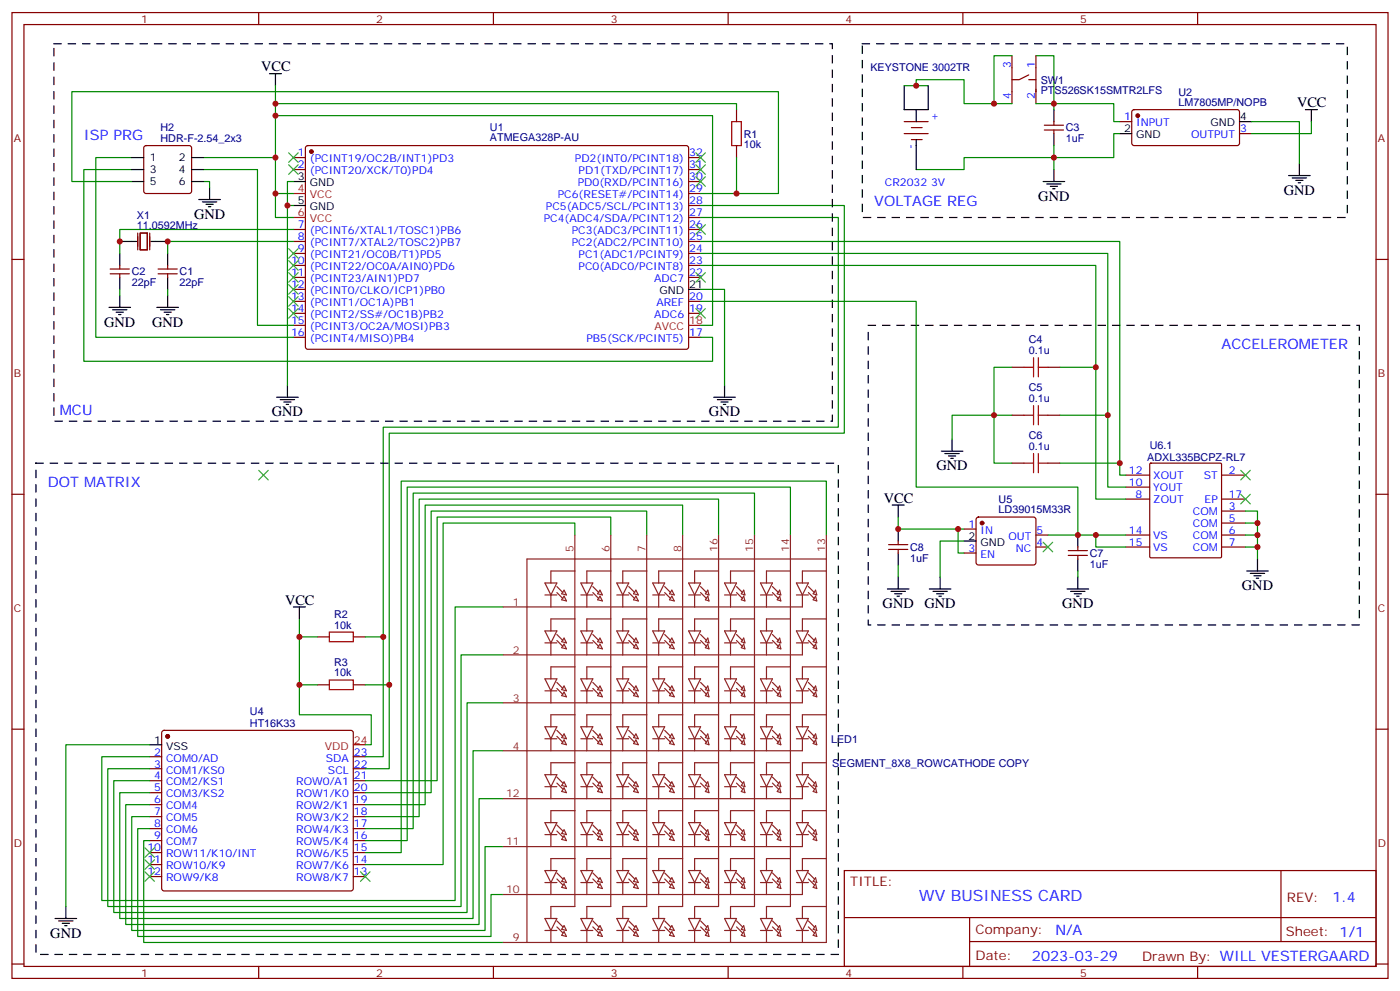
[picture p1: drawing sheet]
<svg xmlns="http://www.w3.org/2000/svg" width="412mm" height="292mm" viewBox="0 0 412 292" stroke-linecap="round" stroke-linejoin="round" font-family="sans-serif">
<g fill="none" stroke="#870000" stroke-width=".35">
<path d="M3.5 3.7h405.4v284.3h-405.4zM7.1 7.2h398.2v277.3h-398.2zM76.2 3.7v3.5M145.3 3.7v3.5M214.5 3.7v3.5M283.6 3.7v3.5M298.1 16.4v14.1M305.2 16.4v14.1M352.8 3.7v3.5M217 32.3v3.5M266.3 35.8h7.1M266.3 39.3h7.1"/>
<path d="M268.5 37.6h3.1M303 22l-2.8 1.5h-2.1M303 23.5h2.2M307.6 38.3h5.7M307.6 36.9h5.7M310.4 35.8v1.1M310.4 38.3v1M329.8 35.8h3.6M333.6 32.5l.5-.2h30.6l.4 .7v9.4l-.7 .5-30.6-.1-.4-.6v-9.2zM365.1 39.3h3.6M42.6 43.1l.4-.2h12.7l.5 .2 .2 .5v12.7l-.2 .5-.5 .2h-12.7l-.5-.3-.2-.4v-12.7zM86.4 46.4h3.6"/>
<path d="M86.4 49.9h3.6M90.2 43.1l.5-.2h111.7l.4 .7v58.8l-.7 .4h-111.7l-.4-.7v-58.5zM202.8 46.4h3.6M202.8 49.9h3.6M202.8 57h3.6M202.8 53.4h3.6M217 42.9v3.5M268.5 41.1h3.1M3.5 76.4h3.6M32.5 79.2h5.6M35.3 78.1v1.1M40.6 68.6v5"/>
<path d="M41.3 68.6h2.1v5h-2.1zM44.1 68.6v5M46.6 79.2h5.6M49.4 78.1v1.1M86.4 67.6h3.6M86.4 71.1h3.6M86.4 74.6h3.6M86.4 78.1h3.6M202.8 67.6h3.6M202.8 71.1h3.6M202.8 74.6h3.6M202.8 78.1h3.6"/>
<path d="M202.8 64h3.6M202.8 60.5h3.6M405.3 76.4h3.6M32.5 80.6h5.6M35.3 80.6v1.1M46.6 80.6h5.6M49.4 80.6v1.1M86.4 81.7h3.6M86.4 85.2h3.6M86.4 88.7h3.6M86.4 92.3h3.6M86.4 95.8h3.6"/>
<path d="M86.4 99.3h3.6M202.8 81.7h3.6M202.8 88.7h3.6M202.8 92.3h3.6M202.8 99.3h3.6M298.1 108.1h3.5M308.7 108.1h3.5M298.1 122.2h3.5M298.1 136.3h3.5M308.7 122.2h3.5M308.7 136.3h3.5M331.6 139.9h7.1"/>
<path d="M338.7 136.5l.3-.2h20.5l.3 .2v27.4l-.2 .3h-20.6l-.3-.2zM359.8 139.9h7.1M3.5 145.5h3.6M264.6 159.3v1M284 155.8h3.5M287.7 152.4l.5-.2h16.2l.5 .2 .3 .5v12.7l-.3 .5-.5 .2h-16.2l-.5-.2-.2-.5v-12.7zM305.2 157.5h3.5M331.6 157.5h7.1M331.6 146.9h7.1M331.6 143.4h7.1M359.8 157.5h7.1M359.8 150.5h7.1"/>
<path d="M359.8 154h7.1M359.8 146.9h7.1M405.3 145.5h3.6M261.8 161.7h5.6M261.8 160.3h5.6M264.6 161.7v1.1M284 162.8h3.5M305.2 161h3.5M314.7 163.5h5.6M314.7 162.1h5.6M317.5 161v1.1M317.5 163.5v1.1"/>
<path d="M331.6 161h7.1M359.8 161h7.1M93.5 187.5h3.5M104.1 187.5h3.5M3.5 214.7h3.6M47.9 215.2l.4-.2h55.1l.5 .2 .2 .5v45.9l-.3 .5-.4 .2h-55.1l-.5-.2-.2-.5v-45.9zM93.5 201.6h3.5M104.1 201.6h3.5M405.3 214.7h3.6M44.1 222.8h3.5M44.1 226.3h3.5M44.1 229.8h3.5"/>
<path d="M44.1 233.4h3.5M44.1 236.9h3.5M104.1 222.8h3.5M104.1 226.3h3.5M104.1 229.8h3.5M104.1 233.4h3.5M104.1 236.9h3.5M44.1 240.4h3.5M44.1 243.9h3.5M44.1 247.5h3.5M44.1 251h3.5M44.1 254.5h3.5"/>
<path d="M44.1 258.1h3.5M104.1 240.4h3.5M104.1 243.9h3.5M104.1 247.5h3.5M104.1 251h3.5M104.1 254.5h3.5M104.1 258.1h3.5M248.7 256.3h156.6v28.2h-156.6zM377.3 256.3v20.9M248.7 270.1h156.5M285.6 277.2h119.6M285.6 270.1v14.2"/>
<path d="M3.5 283.8h3.6M76.2 284.5v3.5M145.3 284.5v3.5M214.5 284.5v3.5M283.6 284.5v3.5M352.8 284.5v3.5M405.3 283.8h3.6"/>
</g>
<g fill="#870000" stroke="#870000" stroke-width=".35">
<circle cx="91.7" cy="44.6" r=".53"/>
<circle cx="335.1" cy="34" r=".53"/>
<circle cx="49.4" cy="216.8" r=".53"/>
<circle cx="289.3" cy="154" r=".53"/>
</g>
<g fill="none" stroke="#000" stroke-width=".35">
<path d="M79.4 21.7h3.5M81.1 21.7v3.5M266.3 25.2v7.1h7.1v-7.1M269.9 32.3v3.5M310.4 32.3v3.5M310.4 39.3v3.6M329.8 39.3h3.6M365.1 35.8h3.6M384.5 32.3h3.6M386.3 32.3v3.5M38.8 53.4h3.5M38.8 46.4h3.5"/>
<path d="M38.8 49.9h3.5M56.4 53.4h3.6M56.4 46.4h3.6M56.4 49.9h3.6M58.6 58.7h6.3M59.6 59.4h4.3M61.7 55.2v3.5M86.4 53.4h3.6M269.9 41.1v8.8M307.3 53.4h6.3M308.3 54.2h4.3M309.4 54.9h2.1"/>
<path d="M310.1 55.6h.7M310.4 49.9v3.5M379.6 51.7h6.3M380.6 52.4h4.3M381.7 53.1h2.1M382.4 53.8h.7M382.8 48.2v3.5M35.3 74.6v3.5M35.3 71.1h4.9M44.4 71.1h5M49.4 74.6v3.5M60.7 60.1h2.1"/>
<path d="M61.4 60.9h.7M86.4 60.5h3.6M32.1 90.5h6.4M33.2 91.2h4.2M34.2 91.9h2.1M34.9 92.6h.7M35.3 81.7v3.5M35.3 87v3.5M46.2 90.5h6.4M47.3 91.2h4.2M48.3 91.9h2.1M49 92.6h.7"/>
<path d="M49.4 81.7v3.5M49.4 87v3.5M202.8 85.2h3.6M81.5 116.9h6.3M82.5 117.7h4.3M83.6 118.4h2.1M84.3 119.1h.7M84.7 113.4v3.5M210.3 116.9h6.3M211.3 117.7h4.2M212.4 118.4h2.1M213.1 119.1h.7"/>
<path d="M213.4 113.4v3.5M277.3 132.8h6.3M278.3 133.5h4.3M279.4 134.2h2.1M280.1 134.9h.7M280.5 129.3v3.5M262.8 148.7h3.5M264.6 148.7v3.5M264.6 155.8v3.5M284 159.3h3.5M317.5 157.5v3.5M86.4 178.7h3.6"/>
<path d="M88.2 178.7v3.5M261.4 173.4h6.4M262.5 174.1h4.2M263.5 174.8h2.1M264.2 175.5h.7M264.6 162.8v3.5M264.6 169.9v3.5M273.8 173.4h6.3M274.8 174.1h4.2M275.9 174.8h2.1M276.6 175.5h.7M276.9 169.9v3.5"/>
<path d="M314.3 173.4h6.4M315.4 174.1h4.2M316.4 174.8h2.2M317.1 175.5h.8M317.5 164.6v3.5M317.5 169.9v3.5M367.2 168.1h6.4M368.3 168.8h4.2M369.4 169.5h2.1M370.1 170.2h.7M370.4 164.6v3.5M44.1 219.3h3.5"/>
<path d="M16.2 270.4h6.4M17.3 271.1h4.2M18.3 271.8h2.2M19 272.5h.8M19.4 266.9v3.5"/>
</g>
<path d="M86.4 57h3.6M86.4 64h3.6M202.8 95.8h3.6M104.1 219.3h3.5" fill="none" stroke="#f00" stroke-width=".35"/>
<g fill="none" stroke="#008700" stroke-width=".35">
<path d="M298.1 16.4h-5.3v14.1h-8.8v-7h-14.1v1.7h3.5M305.2 16.4h5.2v14.1h17.7v5.3h1.7M81.1 25.2v21.2h-21.1M81.1 34h128.8v61.8h-3.5M81.1 30.5h135.9v1.8M266.3 25.2h3.6M292.8 30.5h5.3M305.2 30.5h5.2v1.8M329.8 39.3h-1.7v7.1h-17.7v3.5M368.7 35.8h14.1v12.4M386.3 35.8v3.5h-17.6M38.8 46.4h-10.6v52.9h58.2"/>
<path d="M38.8 49.9h-14.1v56.5h185.2v-7.1h-3.5M38.8 53.4h-17.6v-26.4h208.1v30h-12.3M60 53.4h1.7v1.8M60 49.9h15.8v45.9h10.6M81.1 46.4v17.6h5.3M81.1 57h5.3M86.4 53.4h-1.7v7.1M217 46.4v10.6h-10.6M310.4 42.9v3.5h-26.4v3.5h-14.1M86.4 67.6h-51.1v7M86.4 60.5h-1.7v52.9M86.4 71.1h-37v3.5"/>
<path d="M206.4 64h40.5v61.8h-134v97h-5.3M206.4 60.5h42.3v67h-134v98.8h-7.1M206.4 71.1h123.4v68.8h1.8M206.4 74.6h119.9v68.8h5.3M206.4 78.1h116.4v68.8h8.8M35.3 85.2v1.8M49.4 85.2v1.8M206.4 88.7h63.5v54.7h47.6v14.1M206.4 85.2h7v28.2M298.1 108.1h-5.3v14.1h-12.3v7.1M312.2 108.1h10.6M298.1 122.2h-5.3v14.1h5.3"/>
<path d="M312.2 122.2h14.1M312.2 136.3h17.6M169.3 157.5v-3.5h-38.8v100.5h-22.9M179.9 157.5v-5.3h-51.1v77.6h-21.2M190.5 157.5v-7h-63.5v82.9h-19.4M201.1 157.5v-8.8h-75.9v88.2h-17.6M211.7 157.5v-10.6h-88.2v93.5h-15.9M222.2 157.5v-12.3h-100.5v98.7h-14.1M232.8 157.5v-14.1h-112.9v104.1h-12.3M243.4 157.5v-15.9h-125.2v109.4h-10.6M264.6 152.2v3.6h19.4M282.2 155.8v7h1.8"/>
<path d="M284 159.3h-7.1v10.6M308.7 157.5h22.9M322.8 157.5v3.5h8.8M366.9 150.5h3.5v14.1M366.9 157.5h3.5M366.9 154h3.5M148.2 178.7h-14.1v86.4h-104.1v-42.3h14.1M264.6 166.3v3.6M317.5 168.1v1.8M366.9 161h3.5M88.2 182.2v28.2h21.2v8.9h-1.8M88.2 187.5h5.3"/>
<path d="M107.6 187.5h5.3M148.2 192.8h-12.4v74.1h-104.1v-40.6h12.4M44.1 219.3h-24.7v47.6M88.2 201.6h5.3M107.6 201.6h7.1M148.2 206.9h-10.6v61.7h-104.1v-38.8h10.6M148.2 235.1h-7.1v37.1h-104.1v-35.3h7.1M148.2 221h-8.9v49.4h-104v-37h8.8M44.1 247.5h-1.8v30h105.9M44.1 243.9h-3.5v31.8h104v-12.4h3.6M44.1 240.4h-5.3v33.5h104.1v-24.7h5.3"/>
</g>
<g fill="none" stroke="#a10000" stroke-width=".35">
<path d="M215.5 35.8h2.9v7.1h-2.9zM301.6 108.1h2.8M304.4 105.3v5.6M304.4 119.4v5.7M305.9 108.1h2.8M305.9 105.3v5.6M305.9 119.4v5.7M301.6 122.2h2.8M301.6 136.3h2.8M304.4 133.5v5.7M305.9 133.5v5.7M305.9 122.2h2.8"/>
<path d="M305.9 136.3h2.8M97 186.1h7.1v2.8h-7.1zM97 200.2h7.1v2.8h-7.1z"/>
</g>
<g fill="none" stroke="#3c3" stroke-width=".35">
<path d="M85 45l2.8 2.8M85 48.5l2.8 2.8M87.8 45l-2.8 2.8M87.8 48.5l-2.8 2.8M205 52l2.8 2.9M205 48.5l2.8 2.8M205 45l2.8 2.8M207.8 52l-2.8 2.9M207.8 48.5l-2.8 2.8M207.8 45l-2.8 2.8M85 73.2l2.8 2.8M85 76.7l2.8 2.9"/>
<path d="M87.8 73.2l-2.8 2.8M87.8 76.7l-2.8 2.9M205 66.1l2.8 2.9M207.8 66.1l-2.8 2.9M85 80.3l2.8 2.8M85 83.8l2.8 2.8M85 87.3l2.8 2.8M85 90.8l2.8 2.9M87.8 80.3l-2.8 2.8M87.8 83.8l-2.8 2.8M87.8 87.3l-2.8 2.8M87.8 90.8l-2.8 2.9"/>
<path d="M205 80.3l2.8 2.8M205 90.8l2.8 2.9M207.8 80.3l-2.8 2.8M207.8 90.8l-2.8 2.9M76.2 138.5l2.8 2.8M79 138.5l-2.8 2.8M365.5 138.5l2.8 2.8M368.3 138.5l-2.8 2.8M307.3 159.6l2.8 2.9M310.1 159.6l-2.8 2.9M365.5 145.5l2.8 2.8M368.3 145.5l-2.8 2.8"/>
<path d="M42.7 249.6l2.8 2.8M42.7 253.1l2.8 2.8M42.7 256.6l2.8 2.9M45.5 249.6l-2.8 2.8M45.5 253.1l-2.8 2.8M45.5 256.6l-2.8 2.9M106.2 256.6l2.8 2.9M109 256.6l-2.8 2.9"/>
</g>
<path d="M15.9 12.9h229.3v111.1h-229.3zM254 12.9h142.9v51.1h-142.9zM255.8 95.8h144.6v88.2h-144.6zM10.6 136.3h236.3v144.7h-236.3z" fill="none" stroke="#000" stroke-width=".35" stroke-dasharray="2.1 2.1"/>
<g fill="none" stroke="#8c2424" stroke-width=".35">
<path d="M169.3 157.5v109.4h-7v3.5M179.9 157.5v109.4h-7v3.5M190.5 157.5v109.4h-7.1v3.5M201.1 157.5v109.4h-7.1v3.5M211.7 157.5v109.4h-7.1v3.5M222.2 157.5v109.4h-7v3.5M232.8 157.5v109.4h-7v3.5M243.4 157.5v120h-95.2M160.5 171.6h3.5l-1.7 3.6zM160.5 175.2h3.5M162.3 175.2v3.5M164 174.4l1.8 1.8"/>
<path d="M164 172.7l1.8 1.7M166.2 173.7l.7 1.5-1.4-.4zM166.2 175.5l.7 1.4-1.4-.3zM169.3 168.1h-7v3.5M171.1 171.6h3.5l-1.7 3.6zM171.1 175.2h3.5M172.9 175.2v3.5M174.6 174.4l1.8 1.8M174.6 172.7l1.8 1.7M176.7 175.5l.7 1.4-1.4-.3zM176.7 173.7l.7 1.5-1.4-.4zM179.9 168.1h-7v3.5"/>
<path d="M181.7 171.6h3.5l-1.8 3.6zM181.7 175.2h3.5M183.4 175.2v3.5M185.2 174.4l1.8 1.8M185.2 172.7l1.8 1.7M187.3 173.7l.7 1.5-1.4-.4zM187.3 175.5l.7 1.4-1.4-.3zM190.5 168.1h-7.1v3.5M192.3 171.6h3.5l-1.8 3.6zM192.3 175.2h3.5M194 175.2v3.5M195.8 174.4l1.8 1.8"/>
<path d="M195.8 172.7l1.8 1.7M197.9 173.7l.7 1.5-1.4-.4zM197.9 175.5l.7 1.4-1.4-.3zM201.1 168.1h-7.1v3.5M202.8 171.6h3.6l-1.8 3.6zM202.8 175.2h3.6M204.6 175.2v3.5M206.4 174.4l1.7 1.8M206.4 172.7l1.7 1.7M208.5 173.7l.3 1.5-1-.4zM208.5 175.5l.3 1.4-1-.3zM211.7 168.1h-7.1v3.5"/>
<path d="M213.4 171.6h3.6l-1.8 3.6zM213.4 175.2h3.6M215.2 175.2v3.5M217 174.4l1.7 1.8M217 172.7l1.7 1.7M219.1 173.7l.3 1.5-1-.4zM219.1 175.5l.3 1.4-1-.3zM222.2 168.1h-7v3.5M224 171.6h3.5l-1.7 3.6zM224 175.2h3.5M225.8 175.2v3.5M227.5 174.4l1.8 1.8"/>
<path d="M227.5 172.7l1.8 1.7M229.7 173.7l.3 1.5-1-.4zM229.7 175.5l.3 1.4-1-.3zM232.8 168.1h-7v3.5M234.6 171.6h3.5l-1.7 3.6zM234.6 175.2h3.5M236.4 175.2v3.5h-88.2M238.1 174.4l1.8 1.8M238.1 172.7l1.8 1.7M240.2 173.7l.4 1.5-1.1-.4zM240.2 175.5l.4 1.4-1.1-.3zM243.4 168.1h-7v3.5"/>
<path d="M243.4 164.6h-88.2v112.9M160.5 199.8h3.5l-1.7 3.6zM160.5 185.7h3.5l-1.7 3.6zM160.5 189.3h3.5M162.3 189.3v3.5M164 188.6l1.8 1.7M164 186.8l1.8 1.8M166.2 187.9l.7 1.4-1.4-.4zM166.2 189.6l.7 1.4-1.4-.3zM169.3 182.2h-7v3.5M169.3 196.3h-7v3.5M171.1 199.8h3.5l-1.7 3.6z"/>
<path d="M171.1 185.7h3.5l-1.7 3.6zM171.1 189.3h3.5M172.9 189.3v3.5M174.6 188.6l1.8 1.7M174.6 186.8l1.8 1.8M176.7 187.9l.7 1.4-1.4-.4zM176.7 189.6l.7 1.4-1.4-.3zM179.9 182.2h-7v3.5M179.9 196.3h-7v3.5M181.7 199.8h3.5l-1.8 3.6zM181.7 185.7h3.5l-1.8 3.6zM181.7 189.3h3.5"/>
<path d="M183.4 189.3v3.5M185.2 188.6l1.8 1.7M185.2 186.8l1.8 1.8M187.3 187.9l.7 1.4-1.4-.4zM187.3 189.6l.7 1.4-1.4-.3zM190.5 182.2h-7.1v3.5M190.5 196.3h-7.1v3.5M192.3 199.8h3.5l-1.8 3.6zM192.3 185.7h3.5l-1.8 3.6zM192.3 189.3h3.5M194 189.3v3.5M195.8 188.6l1.8 1.7"/>
<path d="M195.8 186.8l1.8 1.8M197.9 187.9l.7 1.4-1.4-.4zM197.9 189.6l.7 1.4-1.4-.3zM201.1 182.2h-7.1v3.5M201.1 196.3h-7.1v3.5M202.8 199.8h3.6l-1.8 3.6zM202.8 185.7h3.6l-1.8 3.6zM202.8 189.3h3.6M204.6 189.3v3.5M206.4 188.6l1.7 1.7M206.4 186.8l1.7 1.8M208.5 187.9l.3 1.4-1-.4z"/>
<path d="M208.5 189.6l.3 1.4-1-.3zM211.7 182.2h-7.1v3.5M211.7 196.3h-7.1v3.5M213.4 199.8h3.6l-1.8 3.6zM213.4 185.7h3.6l-1.8 3.6zM213.4 189.3h3.6M215.2 189.3v3.5M217 188.6l1.7 1.7M217 186.8l1.7 1.8M219.1 189.6l.3 1.4-1-.3zM219.1 187.9l.3 1.4-1-.4zM222.2 182.2h-7v3.5"/>
<path d="M222.2 196.3h-7v3.5M224 199.8h3.5l-1.7 3.6zM224 185.7h3.5l-1.7 3.6zM224 189.3h3.5M225.8 189.3v3.5M227.5 188.6l1.8 1.7M227.5 186.8l1.8 1.8M229.7 187.9l.3 1.4-1-.4zM229.7 189.6l.3 1.4-1-.3zM232.8 182.2h-7v3.5M232.8 196.3h-7v3.5M234.6 199.8h3.5l-1.7 3.6z"/>
<path d="M234.6 185.7h3.5l-1.7 3.6zM234.6 189.3h3.5M236.4 189.3v3.5h-88.2M238.1 188.6l1.8 1.7M238.1 186.8l1.8 1.8M240.2 187.9l.4 1.4-1.1-.4zM240.2 189.6l.4 1.4-1.1-.3zM243.4 182.2h-7v3.5M243.4 196.3h-7v3.5M160.5 214h3.5l-1.7 3.5zM160.5 217.5h3.5M160.5 203.4h3.5"/>
<path d="M162.3 203.4v3.5M162.3 217.5v3.5M164 216.8l1.8 1.7M164 215l1.8 1.8M164 202.7l1.8 1.7M164 200.9l1.8 1.8M166.2 202l.7 1.4-1.4-.4zM166.2 203.7l.7 1.4-1.4-.3zM166.2 216.1l.7 1.4-1.4-.4zM166.2 217.8l.7 1.5-1.4-.4zM169.3 210.4h-7v3.6M171.1 214h3.5l-1.7 3.5z"/>
<path d="M171.1 217.5h3.5M171.1 203.4h3.5M172.9 203.4v3.5M172.9 217.5v3.5M174.6 216.8l1.8 1.7M174.6 215l1.8 1.8M174.6 202.7l1.8 1.7M174.6 200.9l1.8 1.8M176.7 216.1l.7 1.4-1.4-.4zM176.7 217.8l.7 1.5-1.4-.4zM176.7 202l.7 1.4-1.4-.4zM176.7 203.7l.7 1.4-1.4-.3z"/>
<path d="M179.9 210.4h-7v3.6M181.7 214h3.5l-1.8 3.5zM181.7 217.5h3.5M181.7 203.4h3.5M183.4 203.4v3.5M183.4 217.5v3.5M185.2 216.8l1.8 1.7M185.2 215l1.8 1.8M185.2 202.7l1.8 1.7M185.2 200.9l1.8 1.8M187.3 203.7l.7 1.4-1.4-.3zM187.3 216.1l.7 1.4-1.4-.4z"/>
<path d="M187.3 217.8l.7 1.5-1.4-.4zM187.3 202l.7 1.4-1.4-.4zM190.5 210.4h-7.1v3.6M192.3 214h3.5l-1.8 3.5zM192.3 217.5h3.5M192.3 203.4h3.5M194 203.4v3.5M194 217.5v3.5M195.8 216.8l1.8 1.7M195.8 215l1.8 1.8M195.8 202.7l1.8 1.7M195.8 200.9l1.8 1.8"/>
<path d="M197.9 216.1l.7 1.4-1.4-.4zM197.9 217.8l.7 1.5-1.4-.4zM197.9 202l.7 1.4-1.4-.4zM197.9 203.7l.7 1.4-1.4-.3zM201.1 210.4h-7.1v3.6M202.8 214h3.6l-1.8 3.5zM202.8 217.5h3.6M202.8 203.4h3.6M204.6 203.4v3.5M204.6 217.5v3.5M206.4 216.8l1.7 1.7M206.4 215l1.7 1.8"/>
<path d="M206.4 202.7l1.7 1.7M206.4 200.9l1.7 1.8M208.5 202l.3 1.4-1-.4zM208.5 203.7l.3 1.4-1-.3zM208.5 216.1l.3 1.4-1-.4zM208.5 217.8l.3 1.5-1-.4zM211.7 210.4h-7.1v3.6M213.4 214h3.6l-1.8 3.5zM213.4 217.5h3.6M213.4 203.4h3.6M215.2 203.4v3.5M215.2 217.5v3.5"/>
<path d="M217 216.8l1.7 1.7M217 215l1.7 1.8M217 202.7l1.7 1.7M217 200.9l1.7 1.8M219.1 217.8l.3 1.5-1-.4zM219.1 216.1l.3 1.4-1-.4zM219.1 202l.3 1.4-1-.4zM219.1 203.7l.3 1.4-1-.3zM222.2 210.4h-7v3.6M224 214h3.5l-1.7 3.5zM224 217.5h3.5M224 203.4h3.5"/>
<path d="M225.8 203.4v3.5M225.8 217.5v3.5M227.5 216.8l1.8 1.7M227.5 215l1.8 1.8M227.5 202.7l1.8 1.7M227.5 200.9l1.8 1.8M229.7 203.7l.3 1.4-1-.3zM229.7 216.1l.3 1.4-1-.4zM229.7 217.8l.3 1.5-1-.4zM229.7 202l.3 1.4-1-.4zM232.8 210.4h-7v3.6M234.6 214h3.5l-1.7 3.5z"/>
<path d="M234.6 217.5h3.5M234.6 203.4h3.5M236.4 203.4v3.5h-88.2M236.4 217.5v3.5h-88.2M238.1 216.8l1.8 1.7M238.1 215l1.8 1.8M238.1 202.7l1.8 1.7M238.1 200.9l1.8 1.8M240.2 216.1l.4 1.4-1.1-.4zM240.2 217.8l.4 1.5-1.1-.4zM240.2 202l.4 1.4-1.1-.4zM240.2 203.7l.4 1.4-1.1-.3z"/>
<path d="M243.4 210.4h-7v3.6M160.5 228.1h3.5l-1.7 3.5zM160.5 231.6h3.5M162.3 231.6v3.5M164 230.5l1.8 1.8M164 228.8l1.8 1.7M166.2 232l.7 1.4-1.4-.4zM166.2 230.2l.7 1.4-1.4-.4zM169.3 224.5h-7v3.6M169.3 238.7h-7v3.5M171.1 228.1h3.5l-1.7 3.5zM171.1 231.6h3.5"/>
<path d="M172.9 231.6v3.5M174.6 230.5l1.8 1.8M174.6 228.8l1.8 1.7M176.7 230.2l.7 1.4-1.4-.4zM176.7 232l.7 1.4-1.4-.4zM179.9 224.5h-7v3.6M179.9 238.7h-7v3.5M181.7 228.1h3.5l-1.8 3.5zM181.7 231.6h3.5M183.4 231.6v3.5M185.2 230.5l1.8 1.8M185.2 228.8l1.8 1.7"/>
<path d="M187.3 232l.7 1.4-1.4-.4zM187.3 230.2l.7 1.4-1.4-.4zM190.5 224.5h-7.1v3.6M190.5 238.7h-7.1v3.5M192.3 228.1h3.5l-1.8 3.5zM192.3 231.6h3.5M194 231.6v3.5M195.8 230.5l1.8 1.8M195.8 228.8l1.8 1.7M197.9 230.2l.7 1.4-1.4-.4zM197.9 232l.7 1.4-1.4-.4zM201.1 224.5h-7.1v3.6"/>
<path d="M201.1 238.7h-7.1v3.5M202.8 228.1h3.6l-1.8 3.5zM202.8 231.6h3.6M204.6 231.6v3.5M206.4 230.5l1.7 1.8M206.4 228.8l1.7 1.7M208.5 230.2l.3 1.4-1-.4zM208.5 232l.3 1.4-1-.4zM211.7 224.5h-7.1v3.6M211.7 238.7h-7.1v3.5M213.4 228.1h3.6l-1.8 3.5zM213.4 231.6h3.6"/>
<path d="M215.2 231.6v3.5M217 230.5l1.7 1.8M217 228.8l1.7 1.7M219.1 230.2l.3 1.4-1-.4zM219.1 232l.3 1.4-1-.4zM222.2 224.5h-7v3.6M222.2 238.7h-7v3.5M224 228.1h3.5l-1.7 3.5zM224 231.6h3.5M225.8 231.6v3.5M227.5 230.5l1.8 1.8M227.5 228.8l1.8 1.7"/>
<path d="M229.7 232l.3 1.4-1-.4zM229.7 230.2l.3 1.4-1-.4zM232.8 224.5h-7v3.6M232.8 238.7h-7v3.5M234.6 228.1h3.5l-1.7 3.5zM234.6 231.6h3.5M236.4 231.6v3.5h-88.2M238.1 230.5l1.8 1.8M238.1 228.8l1.8 1.7M240.2 230.2l.4 1.4-1.1-.4zM240.2 232l.4 1.4-1.1-.4zM243.4 224.5h-7v3.6"/>
<path d="M243.4 238.7h-7v3.5M160.5 242.2h3.5l-1.7 3.5zM160.5 245.7h3.5M160.5 256.3h3.5l-1.7 3.5zM160.5 259.8h3.5M162.3 245.7v3.5M162.3 259.8v3.5M164 244.7l1.8 1.7M164 242.9l1.8 1.8M164 258.8l1.8 1.7M164 257l1.8 1.8M166.2 244.3l.7 1.4-1.4-.3z"/>
<path d="M166.2 246.1l.7 1.4-1.4-.4zM166.2 258.4l.7 1.4-1.4-.3zM169.3 252.8h-7v3.5M171.1 242.2h3.5l-1.7 3.5zM171.1 245.7h3.5M171.1 256.3h3.5l-1.7 3.5zM171.1 259.8h3.5M172.9 245.7v3.5M172.9 259.8v3.5M174.6 244.7l1.8 1.7M174.6 242.9l1.8 1.8M174.6 258.8l1.8 1.7"/>
<path d="M174.6 257l1.8 1.8M176.7 246.1l.7 1.4-1.4-.4zM176.7 244.3l.7 1.4-1.4-.3zM176.7 258.4l.7 1.4-1.4-.3zM179.9 252.8h-7v3.5M181.7 242.2h3.5l-1.8 3.5zM181.7 245.7h3.5M181.7 256.3h3.5l-1.8 3.5zM181.7 259.8h3.5M183.4 245.7v3.5M183.4 259.8v3.5M185.2 244.7l1.8 1.7"/>
<path d="M185.2 242.9l1.8 1.8M185.2 258.8l1.8 1.7M185.2 257l1.8 1.8M187.3 244.3l.7 1.4-1.4-.3zM187.3 246.1l.7 1.4-1.4-.4zM187.3 258.4l.7 1.4-1.4-.3zM190.5 252.8h-7.1v3.5M192.3 242.2h3.5l-1.8 3.5zM192.3 245.7h3.5M192.3 256.3h3.5l-1.8 3.5zM192.3 259.8h3.5M194 245.7v3.5"/>
<path d="M194 259.8v3.5M195.8 244.7l1.8 1.7M195.8 242.9l1.8 1.8M195.8 258.8l1.8 1.7M195.8 257l1.8 1.8M197.9 244.3l.7 1.4-1.4-.3zM197.9 246.1l.7 1.4-1.4-.4zM197.9 258.4l.7 1.4-1.4-.3zM201.1 252.8h-7.1v3.5M202.8 242.2h3.6l-1.8 3.5zM202.8 245.7h3.6M202.8 256.3h3.6l-1.8 3.5z"/>
<path d="M202.8 259.8h3.6M204.6 245.7v3.5M204.6 259.8v3.5M206.4 244.7l1.7 1.7M206.4 242.9l1.7 1.8M206.4 258.8l1.7 1.7M206.4 257l1.7 1.8M208.5 258.4l.3 1.4-1-.3zM208.5 244.3l.3 1.4-1-.3zM208.5 246.1l.3 1.4-1-.4zM211.7 252.8h-7.1v3.5M213.4 242.2h3.6l-1.8 3.5z"/>
<path d="M213.4 245.7h3.6M213.4 256.3h3.6l-1.8 3.5zM213.4 259.8h3.6M215.2 245.7v3.5M215.2 259.8v3.5M217 244.7l1.7 1.7M217 242.9l1.7 1.8M217 258.8l1.7 1.7M217 257l1.7 1.8M219.1 246.1l.3 1.4-1-.4zM219.1 244.3l.3 1.4-1-.3zM219.1 258.4l.3 1.4-1-.3z"/>
<path d="M222.2 252.8h-7v3.5M224 242.2h3.5l-1.7 3.5zM224 245.7h3.5M224 256.3h3.5l-1.7 3.5zM224 259.8h3.5M225.8 245.7v3.5M225.8 259.8v3.5M227.5 244.7l1.8 1.7M227.5 242.9l1.8 1.8M227.5 258.8l1.8 1.7M227.5 257l1.8 1.8M229.7 246.1l.3 1.4-1-.4z"/>
<path d="M229.7 244.3l.3 1.4-1-.3zM229.7 258.4l.3 1.4-1-.3zM232.8 252.8h-7v3.5M234.6 242.2h3.5l-1.7 3.5zM234.6 245.7h3.5M234.6 256.3h3.5l-1.7 3.5zM234.6 259.8h3.5M236.4 245.7v3.5h-88.2M236.4 259.8v3.5h-88.2M238.1 244.7l1.8 1.7M238.1 242.9l1.8 1.8M238.1 258.8l1.8 1.7"/>
<path d="M238.1 257l1.8 1.8M240.2 244.3l.4 1.4-1.1-.3zM240.2 246.1l.4 1.4-1.1-.4zM240.2 258.4l.4 1.4-1.1-.3zM243.4 252.8h-7v3.5M160.5 270.4h3.5l-1.7 3.5zM160.5 273.9h3.5M162.3 273.9v3.6M164 272.9l1.8 1.7M164 271.1l1.8 1.8M166.2 260.2l.7 1.4-1.4-.4zM166.2 272.5l.7 1.4-1.4-.3z"/>
<path d="M166.2 274.3l.7 1.4-1.4-.4zM171.1 270.4h3.5l-1.7 3.5zM171.1 273.9h3.5M172.9 273.9v3.6M174.6 272.9l1.8 1.7M174.6 271.1l1.8 1.8M176.7 274.3l.7 1.4-1.4-.4zM176.7 260.2l.7 1.4-1.4-.4zM176.7 272.5l.7 1.4-1.4-.3zM181.7 270.4h3.5l-1.8 3.5zM181.7 273.9h3.5M183.4 273.9v3.6"/>
<path d="M185.2 272.9l1.8 1.7M185.2 271.1l1.8 1.8M187.3 260.2l.7 1.4-1.4-.4zM187.3 272.5l.7 1.4-1.4-.3zM187.3 274.3l.7 1.4-1.4-.4zM192.3 270.4h3.5l-1.8 3.5zM192.3 273.9h3.5M194 273.9v3.6M195.8 272.9l1.8 1.7M195.8 271.1l1.8 1.8M197.9 260.2l.7 1.4-1.4-.4zM197.9 272.5l.7 1.4-1.4-.3z"/>
<path d="M197.9 274.3l.7 1.4-1.4-.4zM202.8 270.4h3.6l-1.8 3.5zM202.8 273.9h3.6M204.6 273.9v3.6M206.4 272.9l1.7 1.7M206.4 271.1l1.7 1.8M208.5 260.2l.3 1.4-1-.4zM208.5 272.5l.3 1.4-1-.3zM208.5 274.3l.3 1.4-1-.4zM213.4 270.4h3.6l-1.8 3.5zM213.4 273.9h3.6M215.2 273.9v3.6"/>
<path d="M217 272.9l1.7 1.7M217 271.1l1.7 1.8M219.1 274.3l.3 1.4-1-.4zM219.1 260.2l.3 1.4-1-.4zM219.1 272.5l.3 1.4-1-.3zM224 270.4h3.5l-1.7 3.5zM224 273.9h3.5M225.8 273.9v3.6M227.5 272.9l1.8 1.7M227.5 271.1l1.8 1.8M229.7 260.2l.3 1.4-1-.4zM229.7 274.3l.3 1.4-1-.4z"/>
<path d="M229.7 272.5l.3 1.4-1-.3zM234.6 270.4h3.5l-1.7 3.5zM234.6 273.9h3.5M236.4 273.9v3.6M238.1 272.9l1.8 1.7M238.1 271.1l1.8 1.8M240.2 260.2l.4 1.4-1.1-.4zM240.2 272.5l.4 1.4-1.1-.3zM240.2 274.3l.4 1.4-1.1-.4zM243.4 266.9h-7v3.5"/>
</g>
<g fill="#c00">
<circle cx="81.1" cy="46.4" r=".88"/>
<circle cx="81.1" cy="57" r=".88"/>
<circle cx="81.1" cy="34" r=".88"/>
<circle cx="81.1" cy="30.5" r=".88"/>
<circle cx="84.7" cy="60.5" r=".88"/>
<circle cx="88.2" cy="201.6" r=".88"/>
<circle cx="88.2" cy="187.5" r=".88"/>
<circle cx="322.8" cy="157.5" r=".88"/>
<circle cx="370.4" cy="154" r=".88"/>
<circle cx="370.4" cy="157.5" r=".88"/>
<circle cx="370.4" cy="161" r=".88"/>
<circle cx="326.3" cy="122.2" r=".88"/>
<circle cx="329.8" cy="136.3" r=".88"/>
<circle cx="292.8" cy="122.2" r=".88"/>
<circle cx="317.5" cy="157.5" r=".88"/>
<circle cx="282.2" cy="155.8" r=".88"/>
<circle cx="292.8" cy="30.5" r=".88"/>
<circle cx="310.4" cy="30.5" r=".88"/>
<circle cx="112.9" cy="187.5" r=".88"/>
<circle cx="114.7" cy="201.6" r=".88"/>
<circle cx="264.6" cy="155.8" r=".88"/>
<circle cx="322.8" cy="108.1" r=".88"/>
<circle cx="310.4" cy="46.4" r=".88"/>
<circle cx="269.9" cy="25.2" r=".88"/>
<circle cx="217" cy="57" r=".88"/>
<circle cx="35.3" cy="71.1" r=".88"/>
<circle cx="49.4" cy="71.1" r=".88"/>
</g>
<text font-size="4.6" fill="#00f" x="270.8" y="265.3">WV BUSINESS CARD</text>
<g font-size="4.2">
<text x="76.9" y="21">VCC</text>
<text x="382.1" y="31.6">VCC</text>
<text x="305.9" y="59.1">GND</text>
<text x="378.2" y="57.3">GND</text>
<text x="57.1" y="64.4">GND</text>
<text x="30.7" y="96.1">GND</text>
<text x="44.8" y="96.1">GND</text>
<text x="80.1" y="122.6">GND</text>
<text x="208.8" y="122.6">GND</text>
<text x="275.9" y="138.5">GND</text>
<text x="260.3" y="148">VCC</text>
<text x="365.8" y="173.7">GND</text>
<text x="84" y="178">VCC</text>
<text x="260" y="179">GND</text>
<text x="272.3" y="179">GND</text>
<text x="312.9" y="179">GND</text>
<text x="14.8" y="276">GND</text>
</g>
<g font-size="4.2" fill="#00f">
<text x="24.7" y="41.1">ISP PRG</text>
<text x="257.5" y="60.5">VOLTAGE REG</text>
<text x="359.8" y="102.8">ACCELEROMETER</text>
<text x="17.6" y="122.2">MCU</text>
<text x="14.1" y="143.4">DOT MATRIX</text>
<text x="392.5" y="265.6">1.4</text>
<text x="310.9" y="275.1">N/A</text>
<text x="304" y="282.9">2023-03-29</text>
</g>
<g font-size="3.9" fill="#800">
<text x="250.5" y="260.9">TITLE:</text>
<text x="379.1" y="265.6">REV:</text>
<text x="287.4" y="275.1">Company:</text>
<text x="378.7" y="275.7">Sheet: 1/1</text>
<text x="287.4" y="282.8">Date:</text>
<text x="336.4" y="282.8">Drawn By: WILL VESTERGAARD</text>
</g>
<g font-size="3.2" fill="#800">
<text x="41.6" y="6.7">1</text>
<text x="110.8" y="6.7">2</text>
<text x="179.9" y="6.7">3</text>
<text x="249.1" y="6.7">4</text>
<text x="318.2" y="6.7">5</text>
<text x="4.1" y="41.8">A</text>
<text x="405.9" y="41.8">A</text>
<text x="4.1" y="110.9">B</text>
<text x="405.9" y="110.9">B</text>
<text x="4.1" y="180.1">C</text>
<text x="405.9" y="180.1">C</text>
<text x="4.1" y="249.2">D</text>
<text x="405.9" y="249.2">D</text>
<text x="41.6" y="287.5">1</text>
<text x="110.8" y="287.5">2</text>
<text x="179.9" y="287.5">3</text>
<text x="249.1" y="287.5">4</text>
<text x="318.2" y="287.5">5</text>
</g>
<g font-size="3.2" fill="#000080">
<text x="256.4" y="21">KEYSTONE 3002TR</text>
<text x="306.6" y="27.8">PTS526SK15SMTR2LFS</text>
<text x="306.6" y="24.6">SW1</text>
<text x="347.1" y="28.2">U2</text>
<text x="347.1" y="31.1">LM7805MP/NOPB</text>
<text x="47.3" y="41.8">HDR-F-2.54_2x3</text>
<text x="47.3" y="38.6">H2</text>
<text x="144.3" y="41.6">ATMEGA328P-AU</text>
<text x="144.3" y="38.5">U1</text>
<text x="219.1" y="40.5">R1</text>
<text x="314" y="41.9">1uF</text>
<text x="314" y="38.7">C3</text>
<text x="219.1" y="43.7">10k</text>
<text x="40.4" y="64.4">X1</text>
<text x="40.3" y="67.6">11.0592MHz</text>
<text x="38.8" y="81.1">C2</text>
<text x="52.9" y="81.1">C1</text>
<text x="38.8" y="84.2">22pF</text>
<text x="52.9" y="84.2">22pF</text>
<text x="303.1" y="101.1">C4</text>
<text x="303" y="104.2">0.1u</text>
<text x="303" y="118.4">0.1u</text>
<text x="303.1" y="115.2">C5</text>
<text x="303.1" y="129.3">C6</text>
<text x="303" y="132.5">0.1u</text>
<text x="338" y="135.6">ADXL335BCPZ-RL7</text>
<text x="338.7" y="132.1">U6.1</text>
<text x="294.2" y="148">U5</text>
<text x="294.2" y="151.1">LD39015M33R</text>
<text x="268.1" y="165.4">1uF</text>
<text x="268.1" y="162.2">C8</text>
<text x="321" y="167.2">1uF</text>
<text x="321" y="163.9">C7</text>
<text x="98.4" y="185">10k</text>
<text x="98.4" y="181.9">R2</text>
<text x="98.4" y="196">R3</text>
<text x="98.4" y="199.1">10k</text>
<text x="73.6" y="210.6">U4</text>
<text x="73.6" y="214">HT16K33</text>
<text x="244.8" y="218.6">LED1</text>
<text x="245.2" y="225.7">SEGMENT_8X8_ROWCATHODE COPY</text>
</g>
<g font-size="3.2" fill="#00f">
<text x="297.7" y="19.9" transform="rotate(-90 297.7 19.9)">3</text>
<text x="304.8" y="19.9" transform="rotate(-90 304.8 19.9)">1</text>
<text x="297.7" y="29" transform="rotate(-90 297.7 29)">4</text>
<text x="304.8" y="29" transform="rotate(-90 304.8 29)">2</text>
<text x="276.2" y="35.6" transform="rotate(-90 276.2 35.6)">+</text>
<text x="331.2" y="35.5">1</text>
<text x="334.7" y="37.2">INPUT</text>
<text x="350.9" y="40.7">OUTPUT</text>
<text x="365.3" y="39">3</text>
<text x="87.8" y="46">1</text>
<text x="91.3" y="47.8">(PCINT19/OC2B/INT1)PD3</text>
<text x="169.3" y="47.8">PD2(INT0/PCINT18)</text>
<text x="203" y="46">32</text>
<text x="269.2" y="43.9" transform="rotate(-90 269.2 43.9)">-</text>
<text x="87.8" y="49.6">2</text>
<text x="91.3" y="51.3">(PCINT20/XCK/T0)PD4</text>
<text x="170.4" y="51.3">PD1(TXD/PCINT17)</text>
<text x="203" y="53.1">30</text>
<text x="203" y="49.6">31</text>
<text x="164.3" y="58.4">PC6(RESET#/PCINT14)</text>
<text x="170.2" y="54.9">PD0(RXD/PCINT16)</text>
<text x="203" y="56.6">29</text>
<text x="260.6" y="54.8">CR2032 3V</text>
<text x="160.2" y="65.4">PC4(ADC4/SDA/PCINT12)</text>
<text x="160.8" y="61.9">PC5(ADC5/SCL/PCINT13)</text>
<text x="203" y="63.7">27</text>
<text x="203" y="60.1">28</text>
<text x="87.8" y="67.2">7</text>
<text x="87.8" y="70.7">8</text>
<text x="91.3" y="69">(PCINT6/XTAL1/TOSC1)PB6</text>
<text x="168.4" y="69">PC3(ADC3/PCINT11)</text>
<text x="203" y="70.7">25</text>
<text x="203" y="67.2">26</text>
<text x="85.7" y="77.8">10</text>
<text x="87.8" y="74.3">9</text>
<text x="91.3" y="72.5">(PCINT7/XTAL2/TOSC2)PB7</text>
<text x="91.3" y="76">(PCINT21/OC0B/T1)PD5</text>
<text x="168.4" y="72.5">PC2(ADC2/PCINT10)</text>
<text x="170.4" y="76">PC1(ADC1/PCINT9)</text>
<text x="203" y="77.8">23</text>
<text x="203" y="74.3">24</text>
<text x="85.7" y="81.3">11</text>
<text x="91.3" y="79.6">(PCINT22/OC0A/AIN0)PD6</text>
<text x="91.3" y="83.1">(PCINT23/AIN1)PD7</text>
<text x="170.4" y="79.6">PC0(ADC0/PCINT8)</text>
<text x="192.7" y="83.1">ADC7</text>
<text x="203" y="81.3">22</text>
<text x="85.7" y="84.8">12</text>
<text x="85.7" y="88.4">13</text>
<text x="91.3" y="86.6">(PCINT0/CLKO/ICP1)PB0</text>
<text x="203" y="88.4">20</text>
<text x="85.7" y="91.9">14</text>
<text x="85.7" y="95.4">15</text>
<text x="91.3" y="90.1">(PCINT1/OC1A)PB1</text>
<text x="91.3" y="93.7">(PCINT2/SS#/OC1B)PB2</text>
<text x="192.7" y="93.7">ADC6</text>
<text x="193.3" y="90.1">AREF</text>
<text x="203" y="91.9">19</text>
<text x="85.7" y="99">16</text>
<text x="91.3" y="97.2">(PCINT3/OC2A/MOSI)PB3</text>
<text x="91.3" y="100.7">(PCINT4/MISO)PB4</text>
<text x="172.7" y="100.7">PB5(SCK/PCINT5)</text>
<text x="203" y="99">17</text>
<text x="332.5" y="143.1">10</text>
<text x="332.5" y="139.5">12</text>
<text x="339.7" y="140.9">XOUT</text>
<text x="354.7" y="140.9">ST</text>
<text x="361.9" y="139.5">2</text>
<text x="334.5" y="146.6">8</text>
<text x="339.7" y="148">ZOUT</text>
<text x="339.7" y="144.5">YOUT</text>
<text x="354.9" y="148">EP</text>
<text x="361.9" y="146.6">17</text>
<text x="285.3" y="155.4">1</text>
<text x="351.4" y="151.5">COM</text>
<text x="351.4" y="155">COM</text>
<text x="361.9" y="150.1">3</text>
<text x="361.9" y="153.6">5</text>
<text x="288.8" y="157.2">IN</text>
<text x="297.1" y="158.9">OUT</text>
<text x="305.3" y="160.7">4</text>
<text x="305.3" y="157.2">5</text>
<text x="332.5" y="157.2">14</text>
<text x="332.5" y="160.7">15</text>
<text x="339.7" y="158.6">VS</text>
<text x="351.4" y="158.6">COM</text>
<text x="361.9" y="157.2">6</text>
<text x="361.9" y="160.7">7</text>
<text x="285.3" y="162.5">3</text>
<text x="288.8" y="164.2">EN</text>
<text x="299.3" y="162.5">NC</text>
<text x="339.7" y="162.1">VS</text>
<text x="351.4" y="162.1">COM</text>
<text x="45.4" y="222.4">2</text>
<text x="45.4" y="226">3</text>
<text x="48.9" y="224.2">COM0/AD</text>
<text x="48.9" y="227.7">COM1/KS0</text>
<text x="96" y="224.2">SDA</text>
<text x="96.6" y="227.7">SCL</text>
<text x="104.2" y="226">22</text>
<text x="104.2" y="222.4">23</text>
<text x="45.4" y="229.5">4</text>
<text x="45.4" y="233">5</text>
<text x="48.9" y="231.2">COM2/KS1</text>
<text x="87.3" y="231.2">ROW0/A1</text>
<text x="104.2" y="233">20</text>
<text x="104.2" y="229.5">21</text>
<text x="45.4" y="236.5">6</text>
<text x="48.9" y="234.8">COM3/KS2</text>
<text x="48.9" y="238.3">COM4</text>
<text x="87.3" y="238.3">ROW2/K1</text>
<text x="87.3" y="234.8">ROW1/K0</text>
<text x="104.2" y="236.5">19</text>
<text x="45.4" y="240.1">7</text>
<text x="45.4" y="243.6">8</text>
<text x="48.9" y="241.8">COM5</text>
<text x="48.9" y="245.4">COM6</text>
<text x="87.3" y="245.4">ROW4/K3</text>
<text x="87.3" y="241.8">ROW3/K2</text>
<text x="104.2" y="243.6">17</text>
<text x="104.2" y="240.1">18</text>
<text x="43.4" y="250.6">10</text>
<text x="45.4" y="247.1">9</text>
<text x="48.9" y="248.9">COM7</text>
<text x="87.3" y="248.9">ROW5/K4</text>
<text x="104.2" y="250.6">15</text>
<text x="104.2" y="247.1">16</text>
<text x="43.4" y="254.2">11</text>
<text x="43.4" y="257.7">12</text>
<text x="48.9" y="252.4">ROW11/K10/INT</text>
<text x="48.9" y="255.9">ROW10/K9</text>
<text x="87.3" y="255.9">ROW7/K6</text>
<text x="87.3" y="252.4">ROW6/K5</text>
<text x="104.2" y="257.7">13</text>
<text x="104.2" y="254.2">14</text>
<text x="48.9" y="259.5">ROW9/K8</text>
<text x="87.3" y="259.5">ROW8/K7</text>
</g>
<g font-size="3.2">
<text x="365.3" y="35.5">4</text>
<text x="331.2" y="39">2</text>
<text x="334.7" y="40.7">GND</text>
<text x="356.5" y="37.2">GND</text>
<text x="44.1" y="47.4">1</text>
<text x="52.7" y="47.4">2</text>
<text x="44.1" y="51">3</text>
<text x="52.7" y="51">4</text>
<text x="87.8" y="53.1">3</text>
<text x="44.1" y="54.5">5</text>
<text x="52.7" y="54.5">6</text>
<text x="91.3" y="54.9">GND</text>
<text x="87.8" y="60.1">5</text>
<text x="91.3" y="61.9">GND</text>
<text x="194.3" y="86.6">GND</text>
<text x="203" y="84.8">21</text>
<text x="285.3" y="158.9">2</text>
<text x="288.8" y="160.7">GND</text>
<text x="45.4" y="218.9">1</text>
<text x="48.9" y="220.7">VSS</text>
</g>
<g font-size="3.2" fill="#f00">
<text x="87.8" y="56.6">4</text>
<text x="91.3" y="58.4">VCC</text>
<text x="87.8" y="63.7">6</text>
<text x="91.3" y="65.4">VCC</text>
<text x="203" y="95.4">18</text>
<text x="192.8" y="97.2">AVCC</text>
<text x="95.7" y="220.7">VDD</text>
<text x="104.2" y="218.9">24</text>
</g>
<g font-size="3.2" fill="#8d2323">
<text x="169" y="162.5" transform="rotate(-90 169 162.5)">5</text>
<text x="179.6" y="162.5" transform="rotate(-90 179.6 162.5)">6</text>
<text x="190.1" y="162.5" transform="rotate(-90 190.1 162.5)">7</text>
<text x="200.7" y="162.5" transform="rotate(-90 200.7 162.5)">8</text>
<text x="211.3" y="162.5" transform="rotate(-90 211.3 162.5)">16</text>
<text x="221.9" y="162.5" transform="rotate(-90 221.9 162.5)">15</text>
<text x="232.5" y="162.5" transform="rotate(-90 232.5 162.5)">14</text>
<text x="243.1" y="162.5" transform="rotate(-90 243.1 162.5)">13</text>
<text x="151.1" y="178.3">1</text>
<text x="151.1" y="192.4">2</text>
<text x="151.1" y="206.6">3</text>
<text x="151.1" y="220.7">4</text>
<text x="149.1" y="234.8">12</text>
<text x="149.1" y="248.9">11</text>
<text x="149.1" y="263">10</text>
<text x="151.1" y="277.1">9</text>
</g>
</svg>
